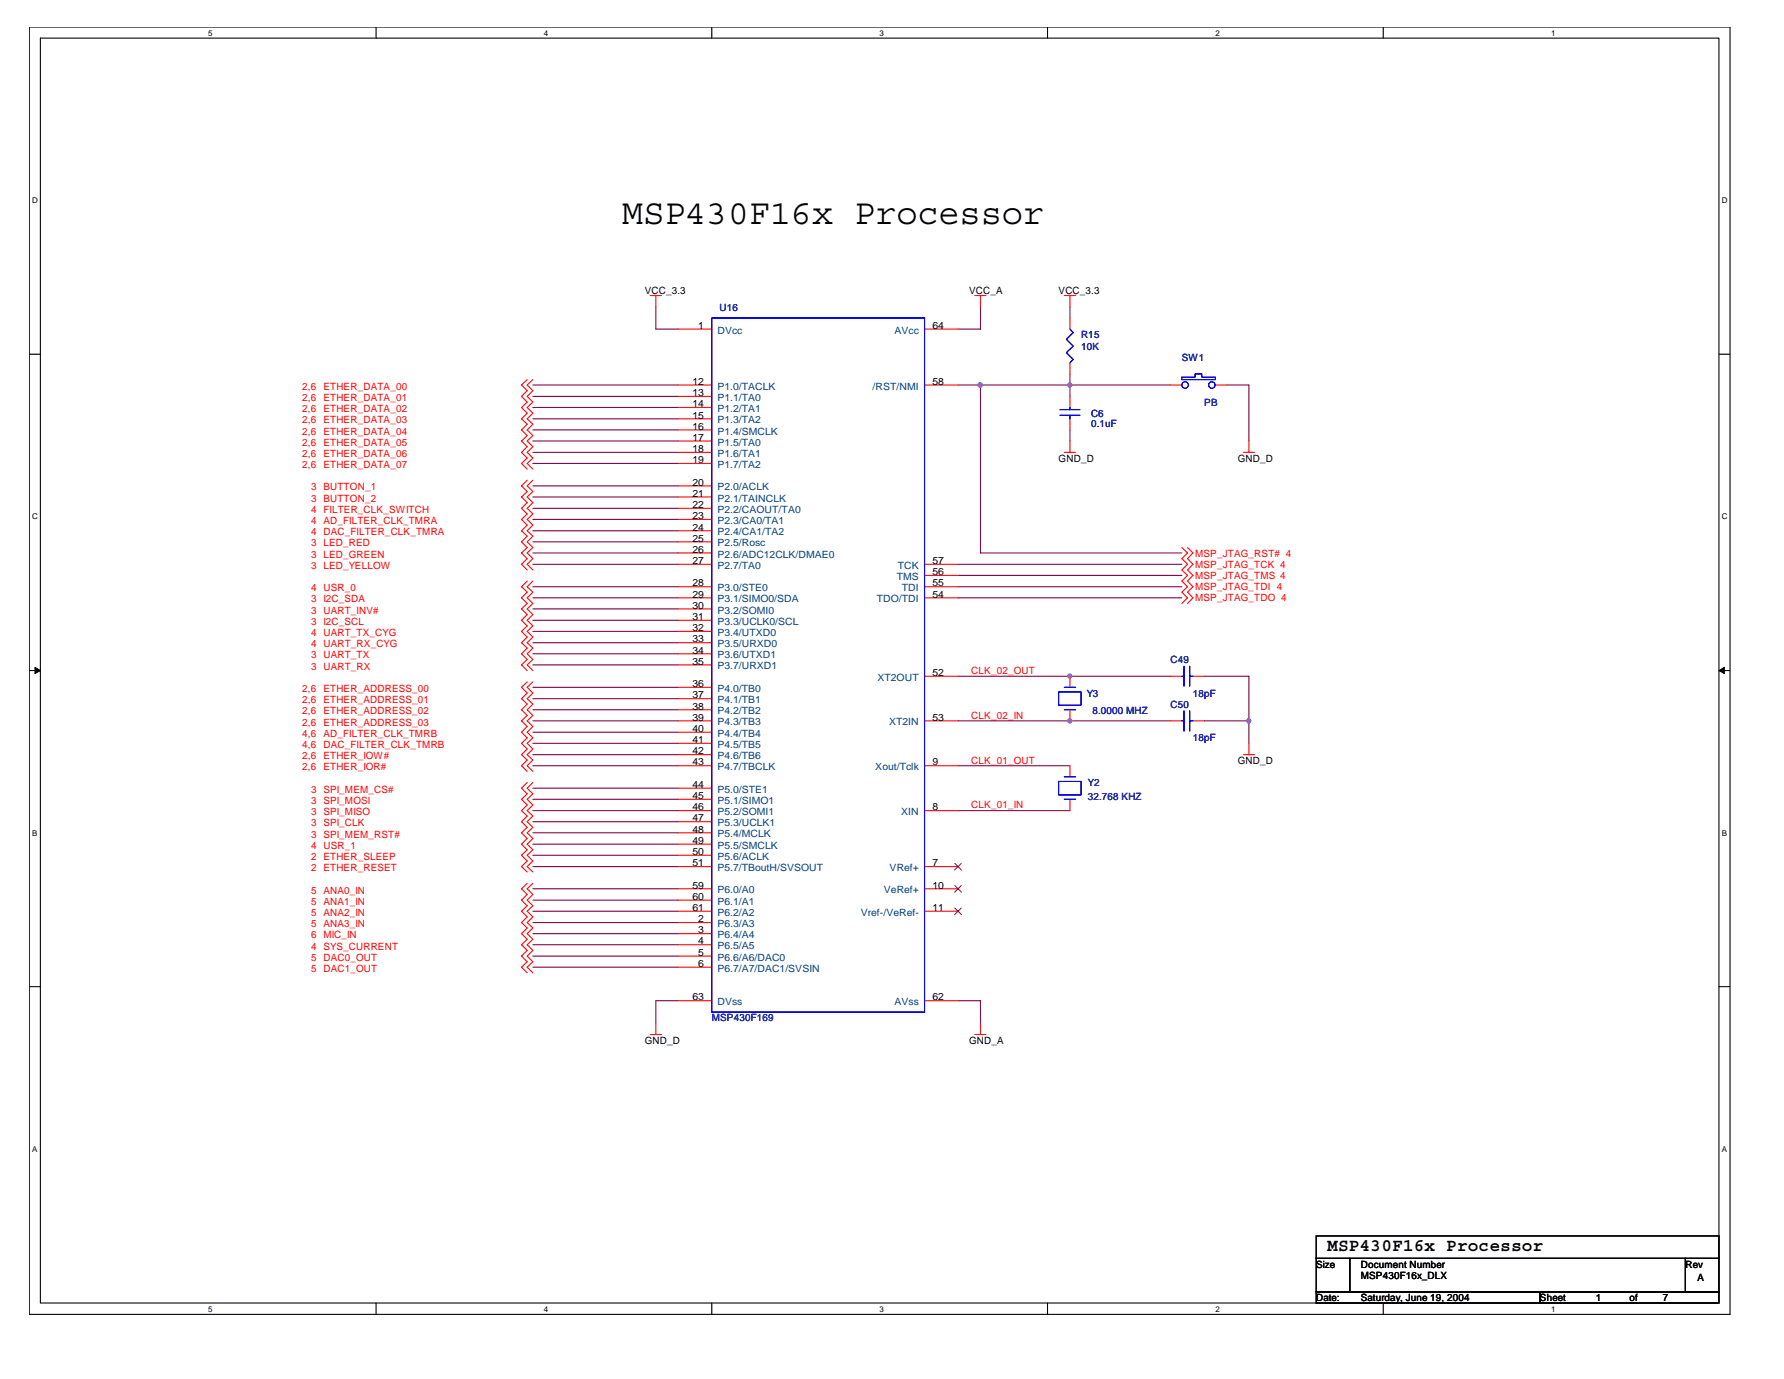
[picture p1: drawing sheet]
<svg xmlns="http://www.w3.org/2000/svg" width="279mm" height="216mm" viewBox="0 0 279 216" stroke-linecap="round" stroke-linejoin="round" font-family="sans-serif">
<path d="M4.6 4.2h266.3v201.6h-266.3zM6.3 6h262.9v198h-262.9z" fill="none" stroke="#000" stroke-width=".17"/>
<g fill="#fff">
<path d="M32.6 4.4h.7v1.4h-.7z"/>
<path d="M32.6 204.2h.7v1.4h-.7z"/>
</g>
<path d="M58.9 4.2v1.8M58.9 204v1.7" fill="none" stroke="#000" stroke-width=".17"/>
<g fill="#fff">
<path d="M85.2 4.4h.7v1.4h-.7z"/>
<path d="M85.2 204.2h.7v1.4h-.7z"/>
</g>
<path d="M111.5 4.2v1.8M111.5 204v1.7" fill="none" stroke="#000" stroke-width=".17"/>
<g fill="#fff">
<path d="M137.8 4.4h.6v1.4h-.6z"/>
<path d="M137.8 204.2h.6v1.4h-.6z"/>
</g>
<path d="M164.1 4.2v1.8M164.1 204v1.7" fill="none" stroke="#000" stroke-width=".17"/>
<g fill="#fff">
<path d="M190.3 4.4h.7v1.4h-.7z"/>
<path d="M190.3 204.2h.7v1.4h-.7z"/>
</g>
<path d="M216.6 4.2v1.8M216.6 204v1.7" fill="none" stroke="#000" stroke-width=".17"/>
<g fill="#fff">
<path d="M242.9 4.4h.7v1.4h-.7z"/>
<path d="M242.9 204.2h.7v1.4h-.7z"/>
<path d="M5.1 30.7h.8v1.4h-.8z"/>
<path d="M269.7 30.7h.9v1.4h-.9z"/>
<path d="M5.1 80.2h.8v1.4h-.8z"/>
<path d="M269.7 80.2h.9v1.4h-.9z"/>
</g>
<path d="M4.6 55.5h1.7M269.2 55.5h1.7" fill="none" stroke="#000" stroke-width=".17"/>
<g fill="#fff">
<path d="M5.1 129.7h.8v1.4h-.8z"/>
<path d="M269.7 129.7h.8v1.4h-.8z"/>
</g>
<path d="M4.6 105h1.7M269.2 105h1.7" fill="none" stroke="#000" stroke-width=".17"/>
<path d="M5.5 104.5l.8 .5-.8 .5zM269.2 105l.9-.5v1z" fill="#000" stroke="#000" stroke-width=".16"/>
<g fill="#fff">
<path d="M5.1 179.2h.8v1.4h-.8z"/>
<path d="M269.7 179.2h.8v1.4h-.8z"/>
</g>
<path d="M4.6 154.5h1.7M269.2 154.5h1.7M206.1 193.5h63.1v3.5h-63.1zM206.1 197h5.3v5.3h-5.3zM211.4 197h52.6v5.3h-52.6zM264 197h5.2v5.3h-5.2zM206.1 202.3h35.1v1.7h-35.1zM241.2 202.3h28v1.7h-28z" fill="none" stroke="#000" stroke-width=".17"/>
<g fill="none" stroke="#800040" stroke-width=".17">
<path d="M102.7 48v3.5h3.5M153.6 48v3.5h-3.6M167.6 48v1.8M167.6 58.5v3.6M83.5 60.3h22.7M83.5 62.1h22.7M83.5 63.8h22.7M83.5 65.6h22.7M83.5 67.3h22.7M83.5 70.8h22.7M83.5 72.6h22.7M83.5 69h22.7"/>
<path d="M83.5 79.6h22.7M83.5 77.8h22.7M83.5 76.1h22.7M150 60.3h33.3M153.6 60.3v26.3h31.5M167.6 67.3v1.7M192.1 60.3h3.5v8.7M83.5 93.6h22.7M83.5 97.1h22.7M83.5 88.3h22.7M83.5 91.9h22.7M83.5 86.6h22.7"/>
<path d="M83.5 95.3h22.7M83.5 84.8h22.7M83.5 83.1h22.7M83.5 81.3h22.7M83.5 98.8h22.7M150 93.6h35.1M150 88.3h35.1M150 90.1h35.1M150 91.9h35.1M83.5 112.9h22.7M83.5 107.6h22.7M83.5 109.4h22.7"/>
<path d="M83.5 111.1h22.7M83.5 114.6h22.7M83.5 118.2h22.7M83.5 119.9h22.7M83.5 116.4h22.7M83.5 100.6h22.7M83.5 102.4h22.7M83.5 104.1h22.7M150 105.9h33.3M150 112.9h33.3M150 119.9h17.6M188.6 105.9h7v10.5"/>
<path d="M188.6 112.9h7M83.5 139.1h22.7M83.5 125.1h22.7M83.5 126.9h22.7M83.5 128.7h22.7M83.5 135.7h22.7M83.5 133.9h22.7M83.5 123.4h22.7M83.5 130.4h22.7M83.5 132.2h22.7M150 126.9h17.6M83.5 142.7h22.7"/>
<path d="M83.5 140.9h22.7M83.5 144.4h22.7M83.5 146.2h22.7M83.5 147.9h22.7M83.5 149.7h22.7M83.5 151.4h22.7M106.2 156.7h-3.5v3.5M150 156.7h3.6v3.5"/>
</g>
<g fill="#f0f" stroke="#f0f" stroke-width=".17">
<circle cx="167.5" cy="105.8" r=".32"/>
<circle cx="167.5" cy="112.9" r=".33"/>
<circle cx="167.5" cy="60.3" r=".33"/>
<circle cx="153.5" cy="60.3" r=".34"/>
<circle cx="195.6" cy="112.9" r=".33"/>
</g>
<g fill="none" stroke="#f00" stroke-width=".17">
<path d="M82.6 59.4l-.9 .9 .9 .9-.9 .9 .9 .8-.9 .9 .9 .9-.9 .9 .9 .8-.9 .9 .9 .9-.9 .8 .9 .9-.9 .9 .9 .9-.9 .9 .9 .8M83.5 59.4l-.9 .9 .9 .9-.9 .9 .9 .8-.9 .9 .9 .9-.9 .9 .9 .8-.9 .9 .9 .9-.9 .8 .9 .9-.9 .9 .9 .9-.9 .9 .9 .8M101.8 46.3h1.8M102.7 46.3v1.7M106.2 51.5h5.3M144.8 51.5h5.2M152.7 46.3h1.7M153.6 46.3v1.7M166.7 46.3h1.8M167.6 46.3v1.7M167.6 49.8v1.7M167.6 56.8v1.7"/>
<path d="M82.6 75.2l-.9 .9 .9 .9-.9 .8 .9 .9-.9 .9 .9 .9-.9 .8 .9 .9-.9 .9 .9 .8-.9 .9 .9 .9-.9 .9 .9 .9-.9 .8 .9 .9M83.5 75.2l-.9 .9 .9 .9-.9 .8 .9 .9-.9 .9 .9 .9-.9 .8 .9 .9-.9 .9 .9 .8-.9 .9 .9 .9-.9 .9 .9 .9-.9 .8 .9 .9M106.2 70.8h5.3M106.2 60.3h5.3M106.2 62.1h5.3M106.2 63.8h5.3M106.2 65.6h5.3M106.2 67.3h5.3M106.2 69h5.3M106.2 72.6h5.3M106.2 76.1h5.3M106.2 77.8h5.3"/>
<path d="M106.2 79.6h5.3M144.8 60.3h5.2M166.7 70.8h1.8M167.6 62.1v1.7M167.6 65.6v1.7M167.6 69v1.8M183.3 60.3h1.8M190.3 60.3h1.8M194.7 70.8h1.8M195.6 69v1.8M82.6 91l-.9 .9 .9 .8-.9 .9 .9 .9-.9 .8 .9 .9-.9 .9 .9 .9-.9 .8 .9 .9-.9 .9 .9 .9-.9 .9 .9 .9-.9 .8 .9 .9M83.5 91l-.9 .9 .9 .8-.9 .9 .9 .9-.9 .8 .9 .9-.9 .9 .9 .9-.9 .8 .9 .9-.9 .9 .9 .9-.9 .9 .9 .9-.9 .8 .9 .9"/>
<path d="M106.2 81.3h5.3M106.2 83.1h5.3M106.2 84.8h5.3M106.2 86.6h5.3M106.2 88.3h5.3M106.2 91.9h5.3M106.2 93.6h5.3M106.2 95.3h5.3M106.2 97.1h5.3M106.2 98.8h5.3M144.8 88.3h5.2M144.8 91.9h5.2"/>
<path d="M144.8 93.6h5.2M144.8 90.1h5.2M185.1 85.7l.9 .9-.9 .9 .9 .8-.9 .9 .9 .9-.9 .9 .9 .9-.9 .8 .9 .9-.9 .9M186 85.7l.8 .9-.8 .9 .8 .8-.8 .9 .8 .9-.8 .9 .8 .9-.8 .8 .8 .9-.8 .9M82.6 106.8l-.9 .8 .9 .9-.9 .9 .9 .8-.9 .9 .9 .9-.9 .9 .9 .8-.9 .9 .9 .9-.9 .9 .9 .9-.9 .9 .9 .8-.9 .9 .9 .9M83.5 106.8l-.9 .8 .9 .9-.9 .9 .9 .8-.9 .9 .9 .9-.9 .9 .9 .8-.9 .9 .9 .9-.9 .9 .9 .9-.9 .9 .9 .8-.9 .9 .9 .9M106.2 118.2h5.3M106.2 119.9h5.3M106.2 100.6h5.3M106.2 102.4h5.3M106.2 104.1h5.3M106.2 107.6h5.3"/>
<path d="M106.2 109.4h5.3M106.2 111.1h5.3M106.2 112.9h5.3M106.2 114.6h5.3M106.2 116.4h5.3M144.8 105.9h5.2M144.8 119.9h5.2M144.8 112.9h5.2M167.6 105.9v1.7M167.6 111.1v1.8M167.6 119.9v1.7M183.3 105.9h1.8"/>
<path d="M183.3 112.9h1.8M186.8 105.9h1.8M186.8 112.9h1.8M194.7 118.2h1.8M195.6 116.4v1.8M82.6 122.5l-.9 .9 .9 .9-.9 .8 .9 .9-.9 .9 .9 .9-.9 .9 .9 .8-.9 .9 .9 .9-.9 .9 .9 .9-.9 .8 .9 .9-.9 .9 .9 .8M82.6 138.3l-.9 .8 .9 .9-.9 .9 .9 .9-.9 .9 .9 .9-.9 .8 .9 .9-.9 .9 .9 .9-.9 .8 .9 .9-.9 .9 .9 .9-.9 .8 .9 .9M83.5 122.5l-.9 .9 .9 .9-.9 .8 .9 .9-.9 .9 .9 .9-.9 .9 .9 .8-.9 .9 .9 .9-.9 .9 .9 .9-.9 .8 .9 .9-.9 .9 .9 .8M83.5 138.3l-.9 .8 .9 .9-.9 .9 .9 .9-.9 .9 .9 .9-.9 .8 .9 .9-.9 .9 .9 .9-.9 .8 .9 .9-.9 .9 .9 .9-.9 .8 .9 .9M106.2 135.7h5.3M106.2 126.9h5.3M106.2 139.1h5.3"/>
<path d="M106.2 123.4h5.3M106.2 125.1h5.3M106.2 128.7h5.3M106.2 130.4h5.3M106.2 132.2h5.3M106.2 133.9h5.3M144.8 135.7h5.2M144.8 126.9h5.2M144.8 139.1h5.2M167.6 125.1v1.8M106.2 144.4h5.3M106.2 146.2h5.3"/>
<path d="M106.2 147.9h5.3M106.2 149.7h5.3M106.2 151.4h5.3M106.2 142.7h5.3M106.2 140.9h5.3M106.2 156.7h5.3M144.8 142.7h5.2M144.8 156.7h5.2M101.8 162h1.8M102.7 160.2v1.8M152.7 162h1.7M153.6 160.2v1.8"/>
</g>
<g fill="none" stroke="#00f" stroke-width=".17">
<path d="M111.5 49.8h33.3v108.7h-33.3zM167.6 51.5l.5 .6-1.1 1 1.1 1.1-1.1 1 1.1 1.1-.5 .5M185.1 59.1h2.1v-.6h1v.6h2.1v.3h-5.2zM166 65h3.1M166 64.1h3.1M167.6 63.8v.3M167.6 65v.6M165.8 108.3h3.5v2.1h-3.5zM166.7 111.1h1.8M166.7 107.6h1.8M185.1 105.9h.3M185.1 112.9h.3"/>
<path d="M185.4 104.3v3.1M185.4 111.3v3.2M186.3 105.9h.5M186.3 104.3v3.1M186.3 111.3v3.2M186.3 112.9h.5M165.8 122.3h3.5v2.2h-3.5zM166.7 121.6h1.8M166.7 125.1h1.8"/>
<circle cx="185.6" cy="60.3" r=".51"/>
<circle cx="189.8" cy="60.3" r=".51"/>
</g>
<path d="M149.5 135.2l1.1 1M149.5 138.6l1.1 1.1M150.6 135.2l-1.1 1M150.6 138.6l-1.1 1.1M149.5 142.2l1.1 1M150.6 142.2l-1.1 1" fill="none" stroke="#804000" stroke-width=".16"/>
<text font-size="5.6" x="97.5" y="35">MSP430F16x Processor</text>
<text font-size="2.8" x="207.9" y="195.8">MSP430F16x Processor</text>
<g font-size="1.6">
<text x="101" y="46">VCC_3.3</text>
<text x="151.8" y="46">VCC_A</text>
<text x="165.8" y="46">VCC_3.3</text>
<text x="109.4" y="51.5">1</text>
<text x="146" y="51.5">64</text>
<text x="108.5" y="60.2">12</text>
<text x="108.5" y="62">13</text>
<text x="108.5" y="63.8">14</text>
<text x="108.5" y="65.5">15</text>
<text x="146" y="60.2">58</text>
<text x="108.5" y="67.3">16</text>
<text x="108.5" y="69">17</text>
<text x="108.5" y="70.8">18</text>
<text x="108.5" y="72.5">19</text>
<text x="108.5" y="76">20</text>
<text x="108.5" y="77.8">21</text>
<text x="165.8" y="72.3">GND_D</text>
<text x="193.9" y="72.3">GND_D</text>
<text x="108.5" y="79.5">22</text>
<text x="108.5" y="81.3">23</text>
<text x="108.5" y="83.1">24</text>
<text x="108.5" y="84.8">25</text>
<text x="108.5" y="86.5">26</text>
<text x="108.5" y="88.3">27</text>
<text x="146" y="88.3">57</text>
<text x="108.5" y="91.8">28</text>
<text x="108.5" y="93.6">29</text>
<text x="108.5" y="95.3">30</text>
<text x="146" y="90">56</text>
<text x="146" y="93.6">54</text>
<text x="146" y="91.8">55</text>
<text x="108.5" y="97.1">31</text>
<text x="108.5" y="98.8">32</text>
<text x="108.5" y="100.6">33</text>
<text x="108.5" y="102.3">34</text>
<text x="108.5" y="104.1">35</text>
<text x="108.5" y="107.6">36</text>
<text x="146" y="105.8">52</text>
<text x="108.5" y="109.3">37</text>
<text x="108.5" y="111.1">38</text>
<text x="108.5" y="112.8">39</text>
<text x="146" y="112.8">53</text>
<text x="108.5" y="114.6">40</text>
<text x="108.5" y="116.3">41</text>
<text x="108.5" y="118.1">42</text>
<text x="108.5" y="119.8">43</text>
<text x="146" y="119.8">9</text>
<text x="193.9" y="119.6">GND_D</text>
<text x="108.5" y="123.4">44</text>
<text x="108.5" y="125.1">45</text>
<text x="108.5" y="126.9">46</text>
<text x="108.5" y="128.6">47</text>
<text x="108.5" y="130.3">48</text>
<text x="146" y="126.9">8</text>
<text x="108.5" y="132.1">49</text>
<text x="108.5" y="133.9">50</text>
<text x="108.5" y="135.6">51</text>
<text x="146" y="135.6">7</text>
<text x="108.5" y="139.1">59</text>
<text x="108.5" y="140.9">60</text>
<text x="108.5" y="142.6">61</text>
<text x="146" y="139.1">10</text>
<text x="146" y="142.6">11</text>
<text x="109.4" y="144.4">2</text>
<text x="109.4" y="146.1">3</text>
<text x="109.4" y="147.9">4</text>
<text x="109.4" y="149.6">5</text>
<text x="109.4" y="151.4">6</text>
<text x="108.5" y="156.6">63</text>
<text x="146" y="156.6">62</text>
<text x="101" y="163.4">GND_D</text>
<text x="151.8" y="163.4">GND_A</text>
<text x="206.1" y="198.5">Size</text>
<text x="206.1" y="203.7">Date:</text>
<text x="213.1" y="198.5">Document Number</text>
<text x="213.1" y="203.7">Saturday, June 19, 2004</text>
<text x="213.1" y="200.2">MSP430F16x_DLX</text>
<text x="241.2" y="203.7">Sheet</text>
<text x="249.9" y="203.7">1</text>
<text x="255.2" y="203.7">of</text>
<text x="260.4" y="203.7">7</text>
<text x="264" y="198.5">Rev</text>
<text x="265.9" y="200.5">A</text>
</g>
<g font-size="1.6" fill="#004080">
<text x="112.4" y="52.2">DVcc</text>
<text x="140.1" y="52.2">AVcc</text>
<text x="112.4" y="61">P1.0/TACLK</text>
<text x="112.4" y="62.8">P1.1/TA0</text>
<text x="112.4" y="64.5">P1.2/TA1</text>
<text x="136.7" y="61">/RST/NMI</text>
<text x="112.4" y="66.3">P1.3/TA2</text>
<text x="112.4" y="68">P1.4/SMCLK</text>
<text x="112.4" y="69.8">P1.5/TA0</text>
<text x="112.4" y="71.5">P1.6/TA1</text>
<text x="112.4" y="73.3">P1.7/TA2</text>
<text x="112.4" y="76.8">P2.0/ACLK</text>
<text x="112.4" y="78.5">P2.1/TAINCLK</text>
<text x="112.4" y="80.3">P2.2/CAOUT/TA0</text>
<text x="112.4" y="82">P2.3/CA0/TA1</text>
<text x="112.4" y="83.8">P2.4/CA1/TA2</text>
<text x="112.4" y="85.6">P2.5/Rosc</text>
<text x="112.4" y="87.3">P2.6/ADC12CLK/DMAE0</text>
<text x="112.4" y="89.1">P2.7/TA0</text>
<text x="140.6" y="89.1">TCK</text>
<text x="112.4" y="92.6">P3.0/STE0</text>
<text x="112.4" y="94.3">P3.1/SIMO0/SDA</text>
<text x="137.3" y="94.3">TDO/TDI</text>
<text x="140.4" y="90.8">TMS</text>
<text x="141.2" y="92.6">TDI</text>
<text x="112.4" y="96.1">P3.2/SOMI0</text>
<text x="112.4" y="97.8">P3.3/UCLK0/SCL</text>
<text x="112.4" y="99.6">P3.4/UTXD0</text>
<text x="112.4" y="101.3">P3.5/URXD0</text>
<text x="112.4" y="103.1">P3.6/UTXD1</text>
<text x="112.4" y="104.8">P3.7/URXD1</text>
<text x="137.4" y="106.6">XT2OUT</text>
<text x="112.4" y="108.3">P4.0/TB0</text>
<text x="112.4" y="110.1">P4.1/TB1</text>
<text x="112.4" y="111.8">P4.2/TB2</text>
<text x="112.4" y="113.6">P4.3/TB3</text>
<text x="139.2" y="113.6">XT2IN</text>
<text x="112.4" y="115.4">P4.4/TB4</text>
<text x="112.4" y="117.1">P4.5/TB5</text>
<text x="112.4" y="118.9">P4.6/TB6</text>
<text x="112.4" y="120.6">P4.7/TBCLK</text>
<text x="112.4" y="124.1">P5.0/STE1</text>
<text x="112.4" y="125.9">P5.1/SIMO1</text>
<text x="137.1" y="120.6">Xout/Tclk</text>
<text x="112.4" y="127.6">P5.2/SOMI1</text>
<text x="112.4" y="129.4">P5.3/UCLK1</text>
<text x="112.4" y="131.1">P5.4/MCLK</text>
<text x="141.2" y="127.6">XIN</text>
<text x="112.4" y="132.9">P5.5/SMCLK</text>
<text x="112.4" y="134.6">P5.6/ACLK</text>
<text x="112.4" y="136.4">P5.7/TBoutH/SVSOUT</text>
<text x="139.3" y="136.4">VRef+</text>
<text x="112.4" y="139.9">P6.0/A0</text>
<text x="112.4" y="141.6">P6.1/A1</text>
<text x="112.4" y="143.4">P6.2/A2</text>
<text x="134.8" y="143.4">Vref-/VeRef-</text>
<text x="138.4" y="139.9">VeRef+</text>
<text x="112.4" y="145.2">P6.3/A3</text>
<text x="112.4" y="146.9">P6.4/A4</text>
<text x="112.4" y="148.6">P6.5/A5</text>
<text x="112.4" y="150.4">P6.6/A6/DAC0</text>
<text x="112.4" y="152.1">P6.7/A7/DAC1/SVSIN</text>
<text x="112.4" y="157.4">DVss</text>
<text x="140.1" y="157.4">AVss</text>
</g>
<g font-size="1.6" fill="#000080">
<text x="112.7" y="48.8">U16</text>
<text x="169.3" y="53">R15</text>
<text x="169.3" y="54.7">10K</text>
<text x="185.1" y="56.5">SW1</text>
<text x="170.9" y="65.2">C6</text>
<text x="188.6" y="63.5">PB</text>
<text x="170.9" y="66.8">0.1uF</text>
<text x="183.3" y="103.8">C49</text>
<text x="170.2" y="109.1">Y3</text>
<text x="171.1" y="111.8">8.0000 MHZ</text>
<text x="183.3" y="110.8">C50</text>
<text x="186.8" y="109.1">18pF</text>
<text x="186.8" y="116.1">18pF</text>
<text x="170.4" y="123.1">Y2</text>
<text x="170.4" y="125.2">32.768 KHZ</text>
<text x="111.5" y="159.9">MSP430F169</text>
</g>
<g font-size="1.6" fill="#f00">
<text x="47.3" y="62.8">2,6</text>
<text x="47.3" y="64.6">2,6</text>
<text x="47.3" y="61">2,6</text>
<text x="50.6" y="62.8">ETHER_DATA_01</text>
<text x="50.6" y="64.6">ETHER_DATA_02</text>
<text x="50.6" y="61">ETHER_DATA_00</text>
<text x="47.3" y="66.3">2,6</text>
<text x="47.3" y="68">2,6</text>
<text x="47.3" y="71.5">2,6</text>
<text x="47.3" y="69.8">2,6</text>
<text x="50.6" y="66.3">ETHER_DATA_03</text>
<text x="50.6" y="68">ETHER_DATA_04</text>
<text x="50.6" y="71.5">ETHER_DATA_06</text>
<text x="50.6" y="69.8">ETHER_DATA_05</text>
<text x="47.3" y="73.3">2,6</text>
<text x="48.7" y="76.8">3 BUTTON_1</text>
<text x="50.6" y="73.3">ETHER_DATA_07</text>
<text x="48.7" y="80.3">4 FILTER_CLK_SWITCH</text>
<text x="48.7" y="78.6">3 BUTTON_2</text>
<text x="48.7" y="83.8">4 DAC_FILTER_CLK_TMRA</text>
<text x="48.7" y="82.1">4 AD_FILTER_CLK_TMRA</text>
<text x="48.7" y="85.6">3 LED_RED</text>
<text x="48.7" y="87.3">3 LED_GREEN</text>
<text x="48.7" y="89.1">3 LED_YELLOW</text>
<text x="187.2" y="87.2">MSP_JTAG_RST# 4</text>
<text x="187.2" y="88.9">MSP_JTAG_TCK 4</text>
<text x="48.7" y="94.3">3 I2C_SDA</text>
<text x="48.7" y="92.6">4 USR_0</text>
<text x="187.2" y="90.7">MSP_JTAG_TMS 4</text>
<text x="187.2" y="92.4">MSP_JTAG_TDI 4</text>
<text x="187.2" y="94.1">MSP_JTAG_TDO 4</text>
<text x="48.7" y="97.8">3 I2C_SCL</text>
<text x="48.7" y="96.1">3 UART_INV#</text>
<text x="48.7" y="99.6">4 UART_TX_CYG</text>
<text x="48.7" y="101.3">4 UART_RX_CYG</text>
<text x="48.7" y="104.9">3 UART_RX</text>
<text x="48.7" y="103.1">3 UART_TX</text>
<text x="152.1" y="105.5">CLK_02_OUT</text>
<text x="47.3" y="110.1">2,6</text>
<text x="47.3" y="108.4">2,6</text>
<text x="47.3" y="111.8">2,6</text>
<text x="47.3" y="113.6">2,6</text>
<text x="50.6" y="110.1">ETHER_ADDRESS_01</text>
<text x="50.6" y="108.4">ETHER_ADDRESS_00</text>
<text x="50.6" y="111.8">ETHER_ADDRESS_02</text>
<text x="50.6" y="113.6">ETHER_ADDRESS_03</text>
<text x="152.1" y="112.5">CLK_02_IN</text>
<text x="47.3" y="115.4">4,6</text>
<text x="47.3" y="118.9">2,6</text>
<text x="47.3" y="117.1">4,6</text>
<text x="50.6" y="115.4">AD_FILTER_CLK_TMRB</text>
<text x="50.6" y="118.9">ETHER_IOW#</text>
<text x="50.6" y="117.1">DAC_FILTER_CLK_TMRB</text>
<text x="152.1" y="119.5">CLK_01_OUT</text>
<text x="47.3" y="120.6">2,6</text>
<text x="48.7" y="125.9">3 SPI_MOSI</text>
<text x="48.7" y="124.1">3 SPI_MEM_CS#</text>
<text x="50.6" y="120.6">ETHER_IOR#</text>
<text x="48.7" y="127.6">3 SPI_MISO</text>
<text x="48.7" y="129.4">3 SPI_CLK</text>
<text x="48.7" y="131.1">3 SPI_MEM_RST#</text>
<text x="152.1" y="126.6">CLK_01_IN</text>
<text x="48.7" y="134.7">2 ETHER_SLEEP</text>
<text x="48.7" y="136.4">2 ETHER_RESET</text>
<text x="48.7" y="132.9">4 USR_1</text>
<text x="48.7" y="139.9">5 ANA0_IN</text>
<text x="48.7" y="141.6">5 ANA1_IN</text>
<text x="48.7" y="143.4">5 ANA2_IN</text>
<text x="48.7" y="148.7">4 SYS_CURRENT</text>
<text x="48.7" y="146.9">6 MIC_IN</text>
<text x="48.7" y="145.2">5 ANA3_IN</text>
<text x="48.7" y="150.4">5 DAC0_OUT</text>
<text x="48.7" y="152.2">5 DAC1_OUT</text>
</g>
<g font-size="1.3">
<text x="32.6" y="5.6">5</text>
<text x="85.2" y="5.6">4</text>
<text x="137.8" y="5.6">3</text>
<text x="190.3" y="5.6">2</text>
<text x="242.9" y="5.6">1</text>
<text x="5.1" y="31.8">D</text>
<text x="269.7" y="31.8">D</text>
<text x="5.1" y="81.3">C</text>
<text x="269.7" y="81.3">C</text>
<text x="5.1" y="130.9">B</text>
<text x="269.7" y="130.9">B</text>
<text x="5.1" y="180.3">A</text>
<text x="269.7" y="180.3">A</text>
<text x="32.6" y="205.4">5</text>
<text x="85.2" y="205.4">4</text>
<text x="137.8" y="205.4">3</text>
<text x="190.3" y="205.4">2</text>
<text x="242.9" y="205.4">1</text>
</g>
</svg>
